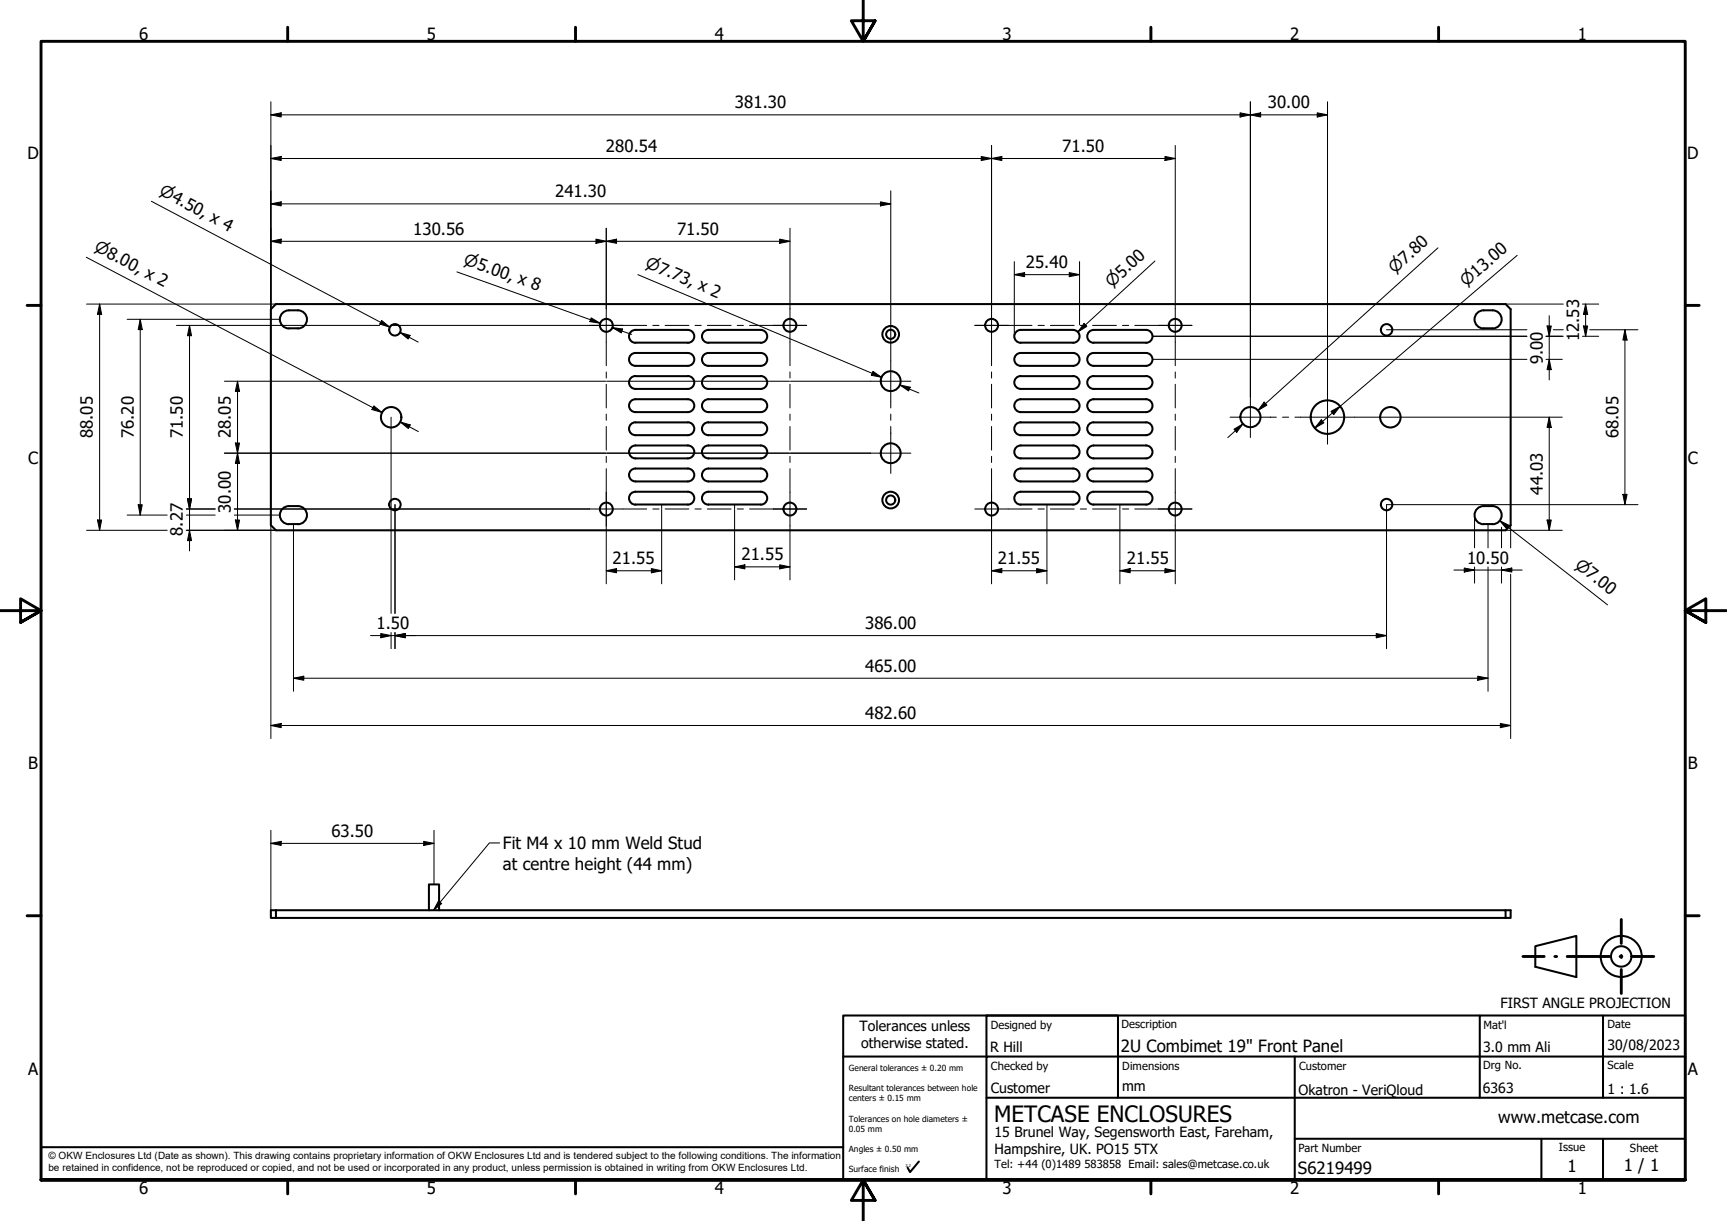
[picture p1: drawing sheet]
<svg xmlns="http://www.w3.org/2000/svg" width="420mm" height="297mm" viewBox="0 0 420 297" stroke-linecap="round" stroke-linejoin="round" font-family="sans-serif">
<!-- layer: Visible (ISO) -->
<g fill="none" stroke="#000" stroke-width=".49">
<path d="M65.9 75.2l1.2-1.2h299.2l1.2 1.2v52.6l-1.2 1.2h-299.2l-1.2-1.2zM70.3 79.9a2.2 2.2 0 0 1-2.2-2.2 2.2 2.2 0 0 1 2.2-2.2 4 4 0 0 1 3.7 .6 2.2 2.2 0 0 1 .5 2.4 2.2 2.2 0 0 1-2 1.4M70.3 79.9h2.2M360.9 79.9h2.2M360.9 79.9a2.2 2.2 0 0 1-2.2-2.2 2.2 2.2 0 0 1 2.2-2.2 4 4 0 0 1 3.8 .6 2.2 2.2 0 0 1 .5 2.4 2.2 2.2 0 0 1-2.1 1.4M154.6 91.5h12.8M154.6 91.5a1.57 1.57 0 0 0-1.6 1.5 1.57 1.57 0 0 0 1.6 1.6h12.8M167.3 97.1a1.57 1.57 0 0 1 1.6 1.6 1.57 1.57 0 0 1-1.6 1.6M167.3 91.5a1.57 1.57 0 0 1 1.6 1.5 1.57 1.57 0 0 1-1.6 1.6M167.3 85.9a1.57 1.57 0 0 1 1.6 1.5 1.57 1.57 0 0 1-1.6 1.6M167.3 80.3a1.57 1.57 0 0 1 1.6 1.5 1.57 1.57 0 0 1-1.6 1.6M167.4 97.1h-12.8a1.57 1.57 0 0 0-1.6 1.6 1.57 1.57 0 0 0 1.6 1.6h12.8"/>
<path d="M167.4 85.9h-12.8a1.57 1.57 0 0 0-1.6 1.5 1.57 1.57 0 0 0 1.6 1.6h12.8M167.4 80.3h-12.8a1.57 1.57 0 0 0-1.6 1.5 1.57 1.57 0 0 0 1.6 1.6h12.8M172.3 97.1h12.8a1.57 1.57 0 0 1 1.6 1.6 1.57 1.57 0 0 1-1.6 1.6h-12.8M172.3 85.9h12.8a1.57 1.57 0 0 1 1.6 1.5 1.57 1.57 0 0 1-1.6 1.6h-12.8M172.3 80.3h12.8a1.57 1.57 0 0 1 1.6 1.5 1.57 1.57 0 0 1-1.6 1.6h-12.8M172.3 91.5h12.8M172.3 97.1a1.57 1.57 0 0 0-1.5 1.6 1.57 1.57 0 0 0 1.5 1.6M172.3 91.5a1.57 1.57 0 0 0-1.5 1.5 1.57 1.57 0 0 0 1.5 1.6M172.3 85.9a1.57 1.57 0 0 0-1.5 1.5 1.57 1.57 0 0 0 1.5 1.6M172.3 80.3a1.57 1.57 0 0 0-1.5 1.5 1.57 1.57 0 0 0 1.5 1.6M185.1 91.5a1.57 1.57 0 0 1 1.6 1.5 1.57 1.57 0 0 1-1.6 1.6h-12.8M248.3 91.5h12.8"/>
<path d="M248.3 91.5a1.57 1.57 0 0 0-1.5 1.5 1.57 1.57 0 0 0 1.5 1.6h12.8M261.1 97.1a1.57 1.57 0 0 1 1.5 1.6 1.57 1.57 0 0 1-1.5 1.6M261.1 91.5a1.57 1.57 0 0 1 1.5 1.5 1.57 1.57 0 0 1-1.5 1.6M261.1 85.9a1.57 1.57 0 0 1 1.5 1.5 1.57 1.57 0 0 1-1.5 1.6M261.1 80.3a1.57 1.57 0 0 1 1.5 1.5 1.57 1.57 0 0 1-1.5 1.6M261.1 97.1h-12.8a1.57 1.57 0 0 0-1.5 1.6 1.57 1.57 0 0 0 1.5 1.6h12.8M261.1 85.9h-12.8a1.57 1.57 0 0 0-1.5 1.5 1.57 1.57 0 0 0 1.5 1.6h12.8M261.1 80.3h-12.8a1.57 1.57 0 0 0-1.5 1.5 1.57 1.57 0 0 0 1.5 1.6h12.8M266.1 97.1h12.7a1.57 1.57 0 0 1 1.6 1.6 1.57 1.57 0 0 1-1.6 1.6h-12.7M266.1 85.9h12.7a1.57 1.57 0 0 1 1.6 1.5 1.57 1.57 0 0 1-1.6 1.6h-12.7M266.1 80.3h12.7a1.57 1.57 0 0 1 1.6 1.5 1.57 1.57 0 0 1-1.6 1.6h-12.7M266.1 91.5h12.7"/>
<path d="M266.1 97.1a1.57 1.57 0 0 0-1.6 1.6 1.57 1.57 0 0 0 1.6 1.6M266.1 91.5a1.57 1.57 0 0 0-1.6 1.5 1.57 1.57 0 0 0 1.6 1.6M266.1 85.9a1.57 1.57 0 0 0-1.6 1.5 1.57 1.57 0 0 0 1.6 1.6M266.1 80.3a1.57 1.57 0 0 0-1.6 1.5 1.57 1.57 0 0 0 1.6 1.6M278.8 91.5a1.57 1.57 0 0 1 1.6 1.5 1.57 1.57 0 0 1-1.6 1.6h-12.7M154.6 102.8h12.8M154.6 102.7a1.57 1.57 0 0 0-1.6 1.6 1.57 1.57 0 0 0 1.6 1.6h12.8M167.3 119.6a1.57 1.57 0 0 1 1.6 1.6 1.57 1.57 0 0 1-1.6 1.6M167.3 114a1.57 1.57 0 0 1 1.6 1.6 1.57 1.57 0 0 1-1.6 1.5M167.3 108.4a1.57 1.57 0 0 1 1.6 1.5 1.57 1.57 0 0 1-1.6 1.6M167.3 102.7a1.57 1.57 0 0 1 1.6 1.6 1.57 1.57 0 0 1-1.6 1.6M167.4 119.6h-12.8a1.57 1.57 0 0 0-1.6 1.6 1.57 1.57 0 0 0 1.6 1.6l12.8-.1"/>
<path d="M167.4 114h-12.8a1.57 1.57 0 0 0-1.6 1.6 1.57 1.57 0 0 0 1.6 1.5h12.8M167.4 108.4h-12.8a1.57 1.57 0 0 0-1.6 1.5 1.57 1.57 0 0 0 1.6 1.6h12.8M172.3 114h12.8a1.57 1.57 0 0 1 1.6 1.6 1.57 1.57 0 0 1-1.6 1.5h-12.8M172.3 108.4h12.8a1.57 1.57 0 0 1 1.6 1.5 1.57 1.57 0 0 1-1.6 1.6h-12.8M172.3 119.6h12.8a1.57 1.57 0 0 1 1.6 1.6 1.57 1.57 0 0 1-1.6 1.6l-12.8-.1M172.3 102.8h12.8M172.3 114a1.57 1.57 0 0 0-1.5 1.6 1.57 1.57 0 0 0 1.5 1.5M172.3 108.4a1.57 1.57 0 0 0-1.5 1.5 1.57 1.57 0 0 0 1.5 1.6M172.3 102.7a1.57 1.57 0 0 0-1.5 1.6 1.57 1.57 0 0 0 1.5 1.6M172.3 119.6a1.57 1.57 0 0 0-1.5 1.6 1.57 1.57 0 0 0 1.5 1.6M185.1 102.7a1.57 1.57 0 0 1 1.6 1.6 1.57 1.57 0 0 1-1.6 1.6h-12.8M248.3 102.8h12.8"/>
<path d="M248.3 102.7a1.57 1.57 0 0 0-1.5 1.6 1.57 1.57 0 0 0 1.5 1.6h12.8M261.1 119.6a1.57 1.57 0 0 1 1.5 1.6 1.57 1.57 0 0 1-1.5 1.6M261.1 114a1.57 1.57 0 0 1 1.5 1.6 1.57 1.57 0 0 1-1.5 1.5M261.1 108.4a1.57 1.57 0 0 1 1.5 1.5 1.57 1.57 0 0 1-1.5 1.6M261.1 102.7a1.57 1.57 0 0 1 1.5 1.6 1.57 1.57 0 0 1-1.5 1.6M261.1 119.6h-12.8a1.57 1.57 0 0 0-1.5 1.6 1.57 1.57 0 0 0 1.5 1.6l12.8-.1M261.1 114h-12.8a1.57 1.57 0 0 0-1.5 1.6 1.57 1.57 0 0 0 1.5 1.5h12.8M261.1 108.4h-12.8a1.57 1.57 0 0 0-1.5 1.5 1.57 1.57 0 0 0 1.5 1.6h12.8M266.1 114h12.7a1.57 1.57 0 0 1 1.6 1.6 1.57 1.57 0 0 1-1.6 1.5h-12.7M266.1 108.4h12.7a1.57 1.57 0 0 1 1.6 1.5 1.57 1.57 0 0 1-1.6 1.6h-12.7M266.1 119.6h12.7a1.57 1.57 0 0 1 1.6 1.6 1.57 1.57 0 0 1-1.6 1.6l-12.7-.1M266.1 102.8h12.7"/>
<path d="M266.1 114a1.57 1.57 0 0 0-1.6 1.6 1.57 1.57 0 0 0 1.6 1.5M266.1 108.4a1.57 1.57 0 0 0-1.6 1.5 1.57 1.57 0 0 0 1.6 1.6M266.1 102.7a1.57 1.57 0 0 0-1.6 1.6 1.57 1.57 0 0 0 1.6 1.6M266.1 119.6a1.57 1.57 0 0 0-1.6 1.6 1.57 1.57 0 0 0 1.6 1.6M278.8 102.7a1.57 1.57 0 0 1 1.6 1.6 1.57 1.57 0 0 1-1.6 1.6h-12.7M70.3 127.5a2.2 2.2 0 0 1-2.2-2.2 2.2 2.2 0 0 1 2.2-2.2 4 4 0 0 1 3.7 .7 2.2 2.2 0 0 1 .5 2.4 2.2 2.2 0 0 1-2 1.3M70.3 127.5h2.2M360.9 127.5h2.2M360.9 127.5a2.2 2.2 0 0 1-2.2-2.2 2.2 2.2 0 0 1 2.2-2.2 4 4 0 0 1 3.8 .7 2.2 2.2 0 0 1 .5 2.4 2.2 2.2 0 0 1-2.1 1.3M65.9 221.4h1.2v1.9h-1.2zM67.1 221.4h299.2v1.9h1.2v-1.9h-1.2M67.1 223.3h299.2"/>
<path d="M104.4 221.4v-6.2h2.4v6.2"/>
<circle cx="147.5" cy="79.1" r="1.57"/>
<circle cx="192.2" cy="79.1" r="1.57"/>
<circle cx="241.2" cy="79.1" r="1.57"/>
<circle cx="285.9" cy="79.1" r="1.57"/>
<circle cx="96.1" cy="80.2" r="1.39"/>
<circle cx="216.7" cy="81.3" r="2.03"/>
<circle cx="216.7" cy="81.3" r="1.11"/>
<circle cx="216.7" cy="92.7" r="2.42"/>
<circle cx="337.3" cy="80.2" r="1.39"/>
<circle cx="95.2" cy="101.5" r="2.49"/>
<circle cx="216.7" cy="110.3" r="2.42"/>
<circle cx="304.2" cy="101.5" r="2.45"/>
<circle cx="323" cy="101.5" r="4.1"/>
<circle cx="338.3" cy="101.5" r="2.49"/>
<circle cx="96.1" cy="122.7" r="1.39"/>
<circle cx="147.5" cy="123.8" r="1.57"/>
<circle cx="192.2" cy="123.8" r="1.57"/>
<circle cx="216.7" cy="121.7" r="2.03"/>
<circle cx="216.7" cy="121.7" r="1.11"/>
<circle cx="241.2" cy="123.8" r="1.57"/>
<circle cx="285.9" cy="123.8" r="1.57"/>
<circle cx="337.3" cy="122.7" r="1.39"/>
</g>
<!-- layer: Border (ISO) -->
<g fill="none" stroke="#000" stroke-width=".71">
<path d="M70 6.6v3.5M140 6.6v3.5M210 0v10.1l-2.9-5.1h5.8l-2.9 5.1 2.9-5.1M280 6.6v3.5M350 6.6v3.5M6.6 74.3h3.4M410 74.3h3.4M0 148.6h10l-5-2.9v5.7l5-2.8-5 2.8M420 148.6h-10l5-2.9v5.7l-5-2.8 5 2.8M6.6 222.8h3.4M410 222.8h3.4M10 287.1v-277h400v277h-400h400"/>
<path d="M70 287.1v3.3M140 287.1v3.3M212.9 292l-2.9-4.9 2.9 4.9h-5.8l2.9-4.9v9.9M280 287.1v3.3M350 287.1v3.3"/>
</g>
<!-- layer: Title (ISO) -->
<g fill="none" stroke="#000" stroke-width=".49">
<path d="M373.5 230.2l10-2.5v10l-10-2.5zM240 257h170v30.1h-170zM315 257v30.1M360 247.1h-120v9.9h-34.9M390 247.1v20M410 257v-9.9h-50v20M10 279v8M10 279.1h195.1M240 267.1h170M272 267.1v-20h-66.9v40M315 277h95M375 277v10.1"/>
<path d="M390 277v10.1M223.6 282.6l-2.2 2.6-.6-1.1"/>
<circle cx="394.4" cy="232.7" r="5"/>
<circle cx="394.4" cy="232.7" r="2.49"/>
</g>
<path d="M370.5 232.7h5.2M378.3 232.7h.4M381.3 232.7h10.3M394.2 232.7h.4M394.4 223.7v5.8M394.4 232.4v.5M394.4 235.9v5.8M397.2 232.7h5.1" fill="none" stroke="#000" stroke-width=".71"/>
<!-- layer: Dimension (ISO) -->
<g fill="none" stroke="#000" stroke-width=".25">
<path d="M65.9 38.6l2.5-.5v1zM65.9 27.9l2.5-.5v1.1zM65.9 24.8v50.4M65.9 38.6h220M65.9 27.9h257.1M238.7 38.1l2.5 .5-2.5 .5zM241.2 38.6l2.5-.5v1zM241.2 35.4v39.7M283.4 38.1l2.5 .5-2.5 .5zM285.9 35.4v39.7M301.7 27.4l2.5 .5-2.5 .6zM304.2 27.9l2.5-.5v1.1z"/>
<path d="M304.2 24.8v71.8M320.5 27.4l2.5 .5-2.5 .6zM323 24.8v70.1M36.8 49l58 30.6-2.2-1.2M65.9 58.7l2.5-.5v1zM65.9 49.6l2.5-.5v1zM65.9 58.7h126.3M65.9 49.6h150.8M145 58.2l2.5 .5-2.5 .5zM147.5 58.7l2.5-.5v1zM147.5 55.5v19.6M189.7 58.2l2.5 .5-2.5 .5z"/>
<path d="M192.2 55.5v19.6M214.2 49.1l2.5 .5-2.5 .5zM216.7 46.4v41.4M21 62.6l71.9 37.7-2.2-1.1M21.1 74h46M24.2 74l.5 2.5h-1zM24.2 74v55M30.9 77.7h37.2M34.1 77.7l.5 2.5h-1zM34.1 77.7v47.6M42.9 79.2h49.5M46.1 79.2l.5 2.5h-1z"/>
<path d="M46.1 79.2v54.8M92.9 78l1.9 1.6-2.4-.8zM94.9 79.2h48.5M111.2 66.1l34.8 12.5-2.3-.8M143.8 77.3l2.2 1.3-2.5-.4zM149 79.7l2.5 .3-.3 1zM149 79.7l4.7 1.7M155.2 66.8l59.3 25-2.3-1M246.8 66.8l2.5-.5v1zM246.8 66.8h15.8M246.8 63.6v15.5M246.8 79.3v2.5"/>
<path d="M260.1 66.3l2.5 .5-2.5 .5zM262.6 63.6v15.4M263.7 78.7l.7 .7-2.2 1.4zM281 63.5l-18.8 17.3M349.8 60.3l-43.8 39.6 1.9-1.7M366.3 74h14M369.1 62.1l-49.2 42M376.4 79.3h1l-.5 2.5zM376.9 76.8v15.6M385 74h3.9M385.2 79.3h1.1l-.5 2.5zM385.8 74l.5 2.5h-1.1z"/>
<path d="M385.8 74v7.8M54.6 92.7h92.8M57.8 92.7l.5 2.5h-1zM57.8 92.7v36.3M90.9 98.7l2 1.6-2.4-.7zM97.3 80.9l2.5 .7-.5 .9zM97.3 80.9l4.4 2.3M147.6 92.7h44.5M192.3 92.7h19.5M212.4 90.3l2.1 1.5-2.5-.5zM218.9 93.7l2.5 .5-.3 .9zM218.9 93.7l4.7 1.9"/>
<path d="M262.6 81.1v.7M280.4 81.8h5.4M280.4 87.4h5.4M286 81.8h85.5M286 87.4h85.5M307.6 97.8l.6 .8-2.2 1.3zM337.3 80.2h34.2M376.1 81.8h4.2M376.1 87.4h4M376.9 87.4l.5 2.5h-1zM377.9 80.2h2.4M385 81.8h3.9"/>
<path d="M386.8 80.2h11.7M395.3 80.2l.6 2.5h-1.1zM395.3 80.2v42.6M54.6 110.2h92.8M57.3 107.8h1l-.5 2.4zM57.8 110.2l.5 2.5h-1zM95.1 101.5v47.7M97.4 102.7l2.4 .7-.5 .8zM97.4 102.7l4.4 2.3M147.6 110.2h44.5M192.3 110.2h19.5M300.2 104.4l2.2-1.3-1.5 2.1z"/>
<path d="M302.4 103.1l-3.7 3.4M321.5 102.1l.6 .8-2.2 1.2zM323.8 100.1l2.2-1.3-1.5 2.1zM329.5 101.5h50.6M376.9 101.5l.5 2.5h-1zM376.9 101.5v27.5M21.1 129h19.6M23.7 126.5h1l-.5 2.5zM30.9 125.3h9.8M33.6 122.8h1l-.5 2.5zM45.3 129h21.8M45.3 123.8h7.1"/>
<path d="M45.3 125.3h7.1M45.6 121.4h1l-.5 2.4zM46.1 129l.5 2.5h-1zM57 123.8h86.4M57 125.3h11.1M57.3 126.5h1l-.5 2.5zM65.9 127.8v51.9M71.4 127.5v40.7M96.1 122.8v26.4M147.5 138.9l2.5-.6v1zM147.5 127.9v14.1M147.5 138.9h13.5"/>
<path d="M158.5 138.3l2.5 .6-2.5 .4zM161 122.7v1.1M161 123.9v18.1M178.7 137.9l2.5-.5v1zM178.7 137.9h13.5M178.7 122.7v1.1M178.7 123.9v17.2M189.7 137.4l2.5 .5-2.5 .5zM192.2 127.9v13.2M241.2 138.9l2.5-.6v1zM241.2 127.9v14.1M241.2 138.9h13.5"/>
<path d="M252.2 138.3l2.5 .6-2.5 .4zM254.7 122.7v1.1M254.7 123.9v18.1M272.5 138.9l2.5-.6v1zM272.5 138.9h13.4M272.5 122.7v1.1M272.5 123.9v18.1M283.4 138.3l2.5 .6-2.5 .4zM285.9 127.9v14.1M353.7 138.7h16.6M356.2 138.2l2.5 .5-2.5 .5zM358.7 125.3v8"/>
<path d="M358.7 137.9v4M362 127.5v5.8M362 137.9v30.3M364.8 126.6l2.3 1.2-.6 .8zM364.8 126.6l26.3 20.5M365.3 138.7l2.5-.5v1zM365.3 125.3v.9M365.3 128.3v5M365.3 137.9v4M366.3 129h13.8M367.5 127.8v5.5M367.5 139.7v40"/>
<path d="M376.4 126.5h1l-.5 2.5zM394.8 120.3h1.1l-.6 2.5zM398.5 122.8h-61.2v35M90.1 154.6h247.2M92.6 154.1l2.5 .5-2.5 .6zM95.1 153.9v3.9M96.1 154.6l2.5-.5v1.1zM96.1 153.9v3.9M334.8 154.1l2.5 .5-2.5 .6zM65.9 176.5l2.5-.5v1zM65.9 176.5h301.6M71.4 165l2.5-.5v1z"/>
<path d="M71.4 165h290.6M359.5 164.5l2.5 .5-2.5 .5zM365 176l2.5 .5-2.5 .5zM65.9 205.2l2.5-.5v1zM65.9 202v19.4M65.9 205.2h39.7M103.1 204.7l2.5 .5-2.5 .5zM105.6 202v13.2"/>
</g>
<g fill="#000">
<path d="M65.9 38.6l2.5-.5v1zM65.9 27.9l2.5-.5v1.1zM238.7 38.1l2.5 .5-2.5 .5zM241.2 38.6l2.5-.5v1zM283.4 38.1l2.5 .5-2.5 .5zM301.7 27.4l2.5 .5-2.5 .6zM304.2 27.9l2.5-.5v1.1zM320.5 27.4l2.5 .5-2.5 .6zM65.9 58.7l2.5-.5v1zM65.9 49.6l2.5-.5v1zM145 58.2l2.5 .5-2.5 .5zM147.5 58.7l2.5-.5v1z"/>
<path d="M189.7 58.2l2.5 .5-2.5 .5zM214.2 49.1l2.5 .5-2.5 .5zM24.2 74l.5 2.5h-1zM92.9 78l1.9 1.6-2.4-.8zM143.8 77.3l2.2 1.3-2.5-.4zM246.8 66.8l2.5-.5v1zM260.1 66.3l2.5 .5-2.5 .5zM263.7 78.7l.7 .7-2.2 1.4zM376.4 79.3h1l-.5 2.5zM385.2 79.3h1.1l-.5 2.5zM385.8 74l.5 2.5h-1.1zM34.1 77.7l.5 2.5h-1z"/>
<path d="M46.1 79.2l.5 2.5h-1zM57.8 92.7l.5 2.5h-1zM90.9 98.7l2 1.6-2.4-.7zM97.3 80.9l2.5 .7-.5 .9zM149 79.7l2.5 .3-.3 1zM212.4 90.3l2.1 1.5-2.5-.5zM218.9 93.7l2.5 .5-.3 .9zM307.6 97.8l.6 .8-2.2 1.3zM376.9 87.4l.5 2.5h-1zM395.3 80.2l.6 2.5h-1.1zM57.3 107.8h1l-.5 2.4zM57.8 110.2l.5 2.5h-1z"/>
<path d="M97.4 102.7l2.4 .7-.5 .8zM300.2 104.4l2.2-1.3-1.5 2.1zM321.5 102.1l.6 .8-2.2 1.2zM323.8 100.1l2.2-1.3-1.5 2.1zM376.9 101.5l.5 2.5h-1zM23.7 126.5h1l-.5 2.5zM33.6 122.8h1l-.5 2.5zM45.6 121.4h1l-.5 2.4zM46.1 129l.5 2.5h-1zM57.3 126.5h1l-.5 2.5zM147.5 138.9l2.5-.6v1zM158.5 138.3l2.5 .6-2.5 .4z"/>
<path d="M178.7 137.9l2.5-.5v1zM189.7 137.4l2.5 .5-2.5 .5zM241.2 138.9l2.5-.6v1zM252.2 138.3l2.5 .6-2.5 .4zM272.5 138.9l2.5-.6v1zM283.4 138.3l2.5 .6-2.5 .4zM356.2 138.2l2.5 .5-2.5 .5zM364.8 126.6l2.3 1.2-.6 .8zM365.3 138.7l2.5-.5v1zM376.4 126.5h1l-.5 2.5zM394.8 120.3h1.1l-.6 2.5zM92.6 154.1l2.5 .5-2.5 .6z"/>
<path d="M96.1 154.6l2.5-.5v1.1zM334.8 154.1l2.5 .5-2.5 .6zM65.9 176.5l2.5-.5v1zM71.4 165l2.5-.5v1zM359.5 164.5l2.5 .5-2.5 .5zM365 176l2.5 .5-2.5 .5zM65.9 205.2l2.5-.5v1zM103.1 204.7l2.5 .5-2.5 .5z"/>
</g>
<!-- layer: Center Mark (ISO) -->
<path d="M143.4 79.2h8.2M188.1 79.2h8.2M237.2 79.2h8.1M281.9 79.2h8.1M211.8 92.7h9.8M304.2 96.6v9.8M323 94.9v13.2M147.5 119.8v8.1M211.8 110.2h9.8M241.2 119.8v8.1M188.1 123.8h8.2M281.9 123.8h8.1" fill="none" stroke="#000" stroke-width=".25"/>
<!-- layer: Centerline (ISO) -->
<g fill="none" stroke="#000" stroke-width=".25">
<path d="M143.4 79.2h13.9M147.5 75.1v13.9M158.8 79.2h1.5M161.8 79.2h5.8M169.1 79.2h1.5M172.1 79.2h5.8M179.4 79.2h1.5M182.4 79.2h13.9M192.2 75.1v13.9M237.2 79.2h13.9M241.2 75.1v13.9M252.6 79.2h1.5"/>
<path d="M255.6 79.2h5.7M262.8 79.2h1.5M265.8 79.2h5.8M273.1 79.2h1.5M276.1 79.2h13.9M285.9 75.1v13.9M147.5 90.5v1.5M147.5 93.5v5.7M192.2 90.5v1.5M192.2 93.5v5.7M216.7 87.8v11.4M241.2 90.5v1.5"/>
<path d="M241.2 93.5v5.7M285.9 90.5v1.5M285.9 93.5v5.7M147.5 100.8v1.4M147.5 103.8v5.7M147.5 111v1.5M147.5 114v13.9M192.2 100.8v1.4M192.2 103.8v5.7M192.2 111v1.5M192.2 114v13.9M216.7 100.8v1.4"/>
<path d="M216.7 103.8v11.4M241.2 100.8v1.4M241.2 103.8v5.7M241.2 111v1.5M241.2 114v13.9M285.9 100.8v1.4M285.9 103.8v5.7M285.9 111v1.5M285.9 114v13.9M299.3 101.5h11.2M312 101.5h1.5M315 101.5h14.5"/>
<path d="M143.4 123.8h13.9M158.8 123.8h1.5M161.8 123.8h5.8M169.1 123.8h1.5M172.1 123.8h5.8M179.4 123.8h1.5M182.4 123.8h13.9M237.2 123.8h13.9M252.6 123.8h1.5M255.6 123.8h5.7M262.8 123.8h1.5M265.8 123.8h5.8"/>
<path d="M273.1 123.8h1.5M276.1 123.8h13.9"/>
</g>
<!-- layer: Symbol (ISO) -->
<path d="M106.7 219.2l.8 .6-2 1.6zM121.6 205.1h-2.5l-13.6 16.3" fill="none" stroke="#000" stroke-width=".25"/>
<path d="M106.7 219.2l.8 .6-2 1.6z" fill="#000"/>
<text font-size="5.5" x="241.8" y="272.8">METCASE ENCLOSURES</text>
<g font-size="4.1">
<text x="33.9" y="9.6">6</text>
<text x="103.9" y="9.6">5</text>
<text x="173.9" y="9.6">4</text>
<text x="243.9" y="9.6">3</text>
<text x="313.9" y="9.6">2</text>
<text x="383.9" y="9.6">1</text>
<text x="178.8" y="26.4">381.30</text>
<text x="308.5" y="26.4">30.00</text>
<text x="6.7" y="38.7">D</text>
<text x="147.4" y="37">280.54</text>
<text x="258.4" y="37">71.50</text>
<text x="410.5" y="38.7">D</text>
<text x="135" y="48">241.30</text>
<text x="100.5" y="57.1">130.56</text>
<text x="164.7" y="57.1">71.50</text>
<text x="249.6" y="65.2">25.40</text>
<text x="384.2" y="83" transform="rotate(-90 384.2 83)">12.53</text>
<text x="375.3" y="88.6" transform="rotate(-90 375.3 88.6)">9.00</text>
<text x="22.6" y="106.6" transform="rotate(-90 22.6 106.6)">88.05</text>
<text x="32.5" y="106.6" transform="rotate(-90 32.5 106.6)">76.20</text>
<text x="44.5" y="106.6" transform="rotate(-90 44.5 106.6)">71.50</text>
<text x="56.2" y="106.6" transform="rotate(-90 56.2 106.6)">28.05</text>
<text x="393.7" y="106.6" transform="rotate(-90 393.7 106.6)">68.05</text>
<text x="6.8" y="112.9">C</text>
<text x="410.7" y="112.9">C</text>
<text x="56.2" y="124.8" transform="rotate(-90 56.2 124.8)">30.00</text>
<text x="375.3" y="120.4" transform="rotate(-90 375.3 120.4)">44.03</text>
<text x="44.5" y="130.4" transform="rotate(-90 44.5 130.4)">8.27</text>
<text x="149" y="137.3">21.55</text>
<text x="180.4" y="136.3">21.55</text>
<text x="242.8" y="137.3">21.55</text>
<text x="274.1" y="137.3">21.55</text>
<text x="356.9" y="137.1">10.50</text>
<text x="91.6" y="153">1.50</text>
<text x="210.5" y="153">386.00</text>
<text x="210.5" y="163.4">465.00</text>
<text x="210.5" y="174.9">482.60</text>
<text x="6.9" y="187.1">B</text>
<text x="410.7" y="187.1">B</text>
<text x="80.6" y="203.6">63.50</text>
<text x="122.3" y="206.6">Fit M4 x 10 mm Weld Stud</text>
<text x="122.3" y="211.6">at centre height (44 mm)</text>
<text x="272.7" y="255.9">2U Combimet 19&quot; Front Panel</text>
<text x="6.8" y="261.4">A</text>
<text x="410.6" y="261.4">A</text>
<text x="364.5" y="273.3">www.metcase.com</text>
<text x="315.8" y="285.7">S6219499</text>
<text x="381.4" y="285">1</text>
<text x="395" y="284.8">1 / 1</text>
<text x="33.9" y="290.4">6</text>
<text x="103.9" y="290.4">5</text>
<text x="173.9" y="290.4">4</text>
<text x="243.9" y="290.4">3</text>
<text x="313.9" y="290.4">2</text>
<text x="383.9" y="290.4">1</text>
</g>
<g font-size="3.9">
<text x="38.6" y="47.3" transform="rotate(28 38.6 47.3)">⌀4.50, x 4</text>
<text x="22.7" y="60.9" transform="rotate(28 22.7 60.9)">⌀8.00, x 2</text>
<text x="112.6" y="64.3" transform="rotate(20 112.6 64.3)">⌀5.00, x 8</text>
<text x="156.8" y="65" transform="rotate(23 156.8 65)">⌀7.73, x 2</text>
<text x="270.5" y="70.1" transform="rotate(-43 270.5 70.1)">⌀5.00</text>
<text x="339.3" y="66.7" transform="rotate(-42 339.3 66.7)">⌀7.80</text>
<text x="356.7" y="69.7" transform="rotate(-41 356.7 69.7)">⌀13.00</text>
<text x="382.9" y="137.9" transform="rotate(38 382.9 137.9)">⌀7.00</text>
</g>
<g font-size="3.4">
<text x="365.1" y="245.3">FIRST ANGLE PROJECTION</text>
<text x="209.1" y="250.8">Tolerances unless</text>
<text x="209.5" y="254.9">otherwise stated.</text>
<text x="240.9" y="255.9">R Hill</text>
<text x="360.9" y="255.9">3.0 mm Ali</text>
<text x="391.1" y="255.4">30/08/2023</text>
<text x="241" y="265.9">Customer</text>
<text x="273" y="265.4">mm</text>
<text x="315.9" y="266.3">Okatron - VeriQloud</text>
<text x="360.8" y="266">6363</text>
<text x="391.1" y="266">1 : 1.6</text>
<text x="242" y="276.6">15 Brunel Way, Segensworth East, Fareham,</text>
<text x="242" y="280.7">Hampshire, UK. PO15</text>
<text x="275.8" y="280.7">5TX</text>
</g>
<g font-size="2.7">
<text x="241.1" y="250.3">Designed by</text>
<text x="272.9" y="250.2">Description</text>
<text x="360.9" y="250.3">Mat'l</text>
<text x="391.1" y="250.2">Date</text>
<text x="241.1" y="260.3">Checked by</text>
<text x="273" y="260.2">Dimensions</text>
<text x="316.1" y="260.2">Customer</text>
<text x="360.9" y="260.1">Drg No.</text>
<text x="391.1" y="260.1">Scale</text>
<text x="315.9" y="280.1">Part Number</text>
<text x="379.3" y="280">Issue</text>
<text x="396.6" y="280.1">Sheet</text>
<text x="242" y="284.2">Tel: +44 (0)1489</text>
<text x="263.8" y="284.2">583858 Email: sales@metcase.co.uk</text>
</g>
<g font-size="2.4">
<text x="11.8" y="282">© OKW Enclosures Ltd (Date as shown). This drawing contains proprietary information of OKW Enclosures Ltd and is tendered subject to the following conditions. The information</text>
<text x="11.8" y="284.8">be retained in confidence, not be reproduced or copied, and not be used or incorporated in any product, unless permission is obtained in writing from OKW Enclosures Ltd.</text>
</g>
<g font-size="2">
<text x="206.5" y="260.5">General tolerances ± 0.20 mm</text>
<text x="206.5" y="265.4">Resultant tolerances between hole</text>
<text x="206.5" y="267.9">centers ± 0.15 mm</text>
<text x="206.5" y="272.8">Tolerances on hole diameters ±</text>
<text x="206.5" y="275.3">0.05 mm</text>
<text x="206.5" y="280.2">Angles ± 0.50 mm</text>
<text x="206.5" y="285.2">Surface finish</text>
</g>
<text font-size="1" x="220.3" y="283.8">3.2</text>
</svg>
